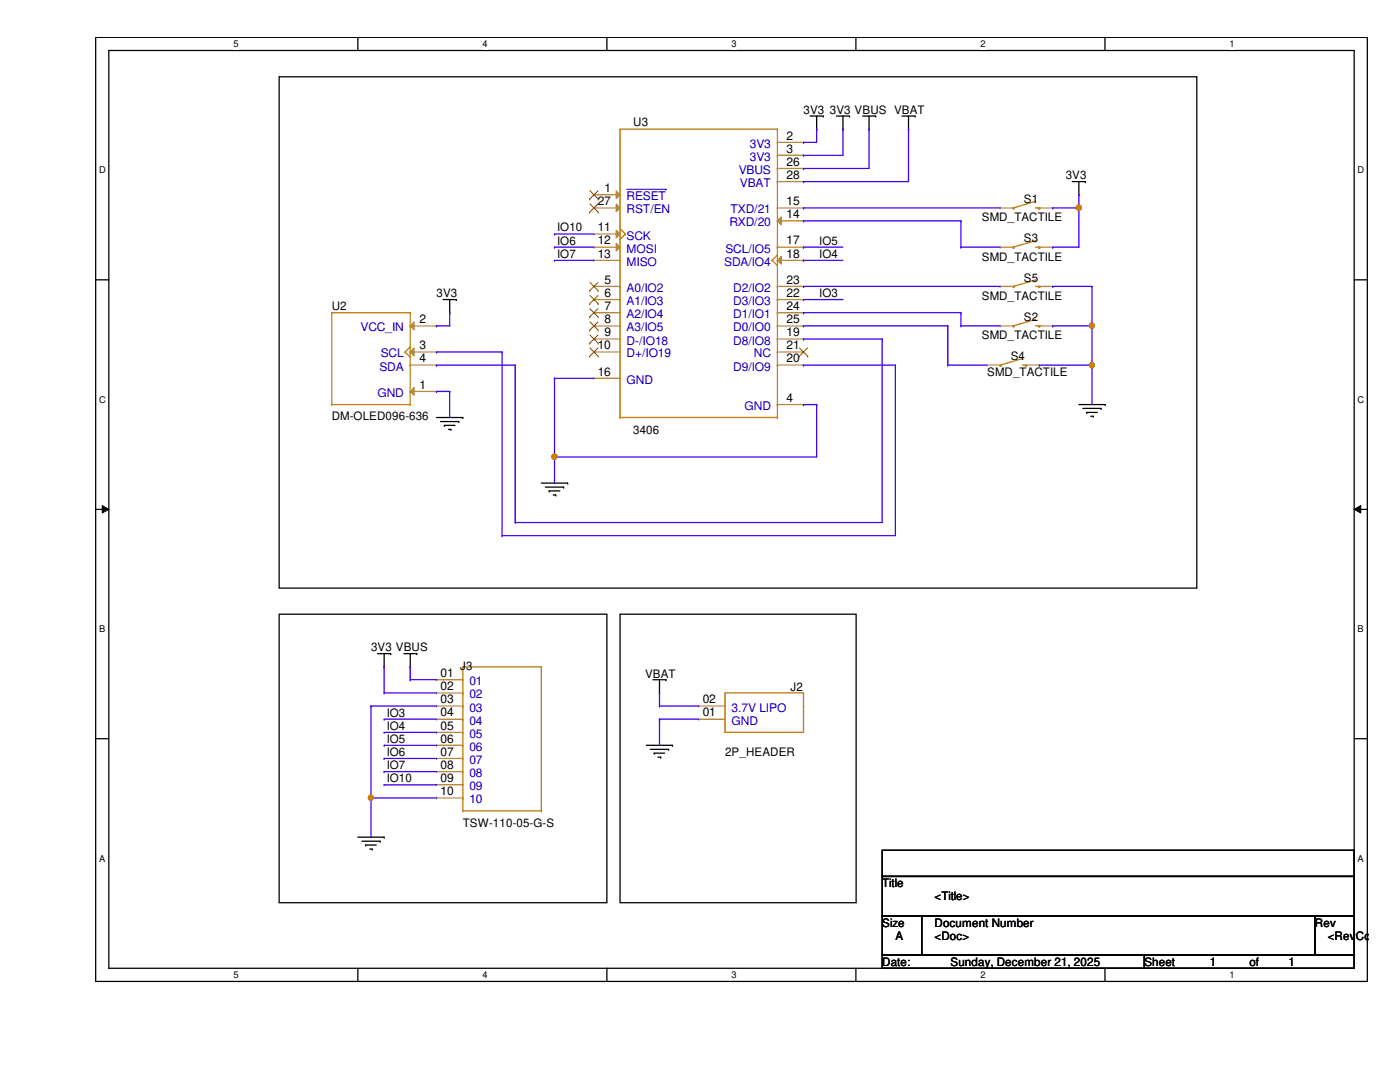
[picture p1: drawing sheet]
<svg xmlns="http://www.w3.org/2000/svg" width="279mm" height="216mm" viewBox="0 0 279 216" stroke-linecap="round" stroke-linejoin="round" font-family="sans-serif">
<path d="M19.1 7.5h253.8v188.3h-253.8zM21.7 10.1h248.6v183.1h-248.6z" fill="none" stroke="#000" stroke-width=".25"/>
<g fill="#fff">
<path d="M46.6 7.7h1v2.1h-1z"/>
<path d="M46.6 193.5h1v2.1h-1z"/>
</g>
<path d="M71.4 7.5v2.6M71.4 193.2v2.6" fill="none" stroke="#000" stroke-width=".25"/>
<g fill="#fff">
<path d="M96.3 7.7h1v2.1h-1z"/>
<path d="M96.3 193.5h1v2.1h-1z"/>
</g>
<path d="M121.1 7.5v2.6M121.1 193.2v2.6" fill="none" stroke="#000" stroke-width=".25"/>
<g fill="#fff">
<path d="M146 7.7h1v2.1h-1z"/>
<path d="M146 193.5h1v2.1h-1z"/>
</g>
<path d="M170.8 7.5v2.6M170.8 193.2v2.6" fill="none" stroke="#000" stroke-width=".25"/>
<g fill="#fff">
<path d="M195.7 7.7h1v2.1h-1z"/>
<path d="M195.7 193.5h1v2.1h-1z"/>
</g>
<path d="M220.5 7.5v2.6M220.5 193.2v2.6" fill="none" stroke="#000" stroke-width=".25"/>
<g fill="#fff">
<path d="M245.4 7.7h1v2.1h-1z"/>
<path d="M245.4 193.5h1v2.1h-1z"/>
<path d="M19.8 32.9h1.3v2.1h-1.3z"/>
<path d="M270.9 32.9h1.3v2.1h-1.3z"/>
<path d="M19.8 78.7h1.3v2.1h-1.3z"/>
<path d="M270.9 78.7h1.3v2.1h-1.3z"/>
</g>
<path d="M19.1 55.8h2.6M270.3 55.8h2.6" fill="none" stroke="#000" stroke-width=".25"/>
<g fill="#fff">
<path d="M19.8 124.5h1.2v2.1h-1.2z"/>
<path d="M270.9 124.5h1.3v2.1h-1.3z"/>
</g>
<path d="M19.1 101.6h2.6M270.3 101.6h2.6" fill="none" stroke="#000" stroke-width=".25"/>
<path d="M20.4 100.9l1.3 .7-1.3 .8zM270.3 101.6l1.3-.7v1.5z" fill="#000"/>
<path d="M20.4 100.9l1.3 .7-1.3 .8zM270.3 101.6l1.3-.7v1.5z" fill="none" stroke="#000" stroke-width=".2"/>
<g fill="#fff">
<path d="M19.8 170.3h1.2v2h-1.2z"/>
<path d="M270.9 170.3h1.3v2h-1.3z"/>
</g>
<g fill="none" stroke="#000" stroke-width=".25">
<path d="M55.7 15.3h183.1v102h-183.1zM161.7 23.2h2.6M163 25.8h.1M163 23.2v2.6M164.3 23.2h.1M166.9 23.2h2.6M168.2 25.8h.1M168.2 23.2v2.6M169.5 23.2h.1M172.2 23.2h2.6M173.4 25.8h.1M173.4 23.2v2.6"/>
<path d="M174.8 23.2h.1M180 23.2h2.6M181.3 25.8h.1M181.3 23.2v2.6M182.6 23.2h.1M214 36.2h2.6M215.3 38.9h.1M215.3 36.2v2.7M216.6 36.2h.1M88.4 59.8h2.7M89.7 59.8v2.6M91.1 59.8h.1"/>
<path d="M89.7 62.4h.1M87.1 83.3h5.3M87.9 84.1h3.7M88.7 84.9h.1M88.7 84.9h2.1M89.5 85.7h.5M90 85.7h.1M91.6 84.1h.1M92.4 83.3h.1M108 96.4h5.3M108.8 97.2h3.7M109.6 98h.1"/>
<path d="M109.6 98h2.1M110.4 98.8h.5M110.9 98.8h.1M112.5 97.2h.1M113.3 96.4h.1M215.3 80.7h5.3M216.1 81.5h3.7M216.9 82.3h.1M216.9 82.3h2.1M217.7 83.1h.5M218.2 83.1h.1M219.8 81.5h.1"/>
<path d="M220.6 80.7h.1M55.7 122.6h65.4v57.5h-65.4zM75.4 130.4h2.6M76.7 133.1h.1M76.7 130.4v2.7M78 130.4h.1M80.6 130.4h2.6M81.9 133.1h.1M81.9 130.4v2.7M83.2 130.4h.1M123.7 122.6h47.2v57.5h-47.2zM130.3 135.6h2.6"/>
<path d="M131.6 138.3h.1M131.6 135.6v2.7M132.9 135.6h.1M19.1 147.4h2.6M129 148.7h5.2M129.8 149.5h3.6M130.6 150.3h.1M130.6 150.3h2M131.3 151.1h.6M131.9 151.1h.1M133.4 149.5h.1M134.2 148.7h.1"/>
<path d="M270.3 147.4h2.6M71.4 167h5.3M72.2 167.9h3.7M73 168.6h.1M73 168.6h2.1M73.8 169.4h.5M74.3 169.4h.1M75.9 167.9h.1M76.7 167h.1M176.1 169.7h94.2v5.2h-94.2zM176.1 174.9h94.2v7.9h-94.2zM176.1 182.8h7.8v7.8h-7.8z"/>
<path d="M176.1 190.6h52.3v2.6h-52.3zM183.9 182.8h78.5v7.8h-78.5zM228.4 190.6h41.9v2.6h-41.9zM262.4 182.8h7.9v7.8h-7.9z"/>
</g>
<path d="M206.7 63.7h.1M206.7 65h.8M206.7 63.7l-4.5 1.3M207.5 65h.1" fill="none" stroke="#cc8006" stroke-width=".25"/>
<path d="M202.3 65.1l.1 .1z" fill-rule="evenodd" fill="#cc8006"/>
<path d="M202.3 65.1l.1 .1z" fill="none" stroke="#cc8006" stroke-width=".25"/>
<path d="M207.2 65.1l.2 .1z" fill-rule="evenodd" fill="#cc8006"/>
<path d="M202.2 65h.1M204 71.5h.1M204 72.9h.9M204 71.5l-4.4 1.4M204.9 72.9h.1M207.2 65.1l.2 .1zM207.5 65h.1" fill="none" stroke="#cc8006" stroke-width=".25"/>
<path d="M199.6 65h.1M199.6 65h2.6M207.5 65h2.6M210.1 65h.1" fill="none" stroke="#a84" stroke-width=".25"/>
<path d="M199.6 72.9h.3l-.2 .2z" fill-rule="evenodd" fill="#cc8006"/>
<path d="M199.6 72.9h.3l-.2 .2z" fill="none" stroke="#cc8006" stroke-width=".25"/>
<path d="M204.6 72.9l.2 .1z" fill-rule="evenodd" fill="#cc8006"/>
<g fill="none" stroke="#cc8006" stroke-width=".25">
<path d="M123.7 25.8h.1M123.7 38.9h.1M123.7 25.8h31.5M123.7 25.8v57.5M155.2 25.8h.1M155.2 28.4h.1M155.2 33.6h.1M155.2 36.2h.1M155.2 31h.1M155.2 25.8v57.5M123.7 57.1h.1M123.7 59.8h.1"/>
<path d="M123.7 45.6h.1M123.7 46.7h.1M123.7 49.3h.1M123.7 51.9h.1M123.7 41.5h.1M123.7 45.6l1.1 1.1M124.8 46.7h.1M124.8 46.7l-1.1 1.1M154.1 51.9h.1M154.1 51.9l1.1 1.1M155.2 41.5h.1M155.2 44.1h.1"/>
<path d="M155.2 49.3h.1M155.2 50.9h.1M155.2 51.9h.1M155.2 59.8h.1M155.2 57.1h.1M155.2 50.9l-1.1 1M123.7 62.4h.1M123.7 65h.1M123.7 67.6h.1M123.7 70.2h.1M123.7 75.5h.1M155.2 67.6h.1"/>
<path d="M155.2 72.9h.1M155.2 70.2h.1M155.2 62.4h.1M155.2 65h.1M199.6 72.9h.1M204.6 72.9l.2 .1zM204.9 72.9h.1M123.7 83.3h.1M123.7 83.3h31.5M155.2 83.3h.1M155.2 80.7h.1M92.4 133.1h.1"/>
<path d="M92.4 135.6h.1M92.4 138.3h.1M92.4 133.1v28.7M92.4 133.1h15.6M108 133.1h.1M108 133.1v28.7M92.4 140.9h.1M92.4 143.5h.1M92.4 146.1h.1M92.4 148.7h.1M92.4 151.3h.1M92.4 154h.1"/>
<path d="M92.4 156.6h.1M92.4 159.2h.1M92.4 161.8h.1M92.4 161.8h15.6M108 161.8h.1"/>
</g>
<g fill="none" stroke="#a84" stroke-width=".25">
<path d="M197 72.9h.1M197 72.9h2.6M204.9 72.9h2.6M207.5 72.9h.1M87.1 135.6h.1M87.1 138.3h.1M87.1 135.6h5.3M87.1 138.3h5.3M87.1 140.9h.1M87.1 143.5h.1M87.1 146.1h.1M87.1 148.7h.1"/>
<path d="M87.1 151.3h.1M87.1 154h.1M87.1 156.6h.1M87.1 159.2h.1M87.1 140.9h5.3M87.1 143.5h5.3M87.1 146.1h5.3M87.1 148.7h5.3M87.1 151.3h5.3M87.1 154h5.3M87.1 156.6h5.3M87.1 159.2h5.3"/>
</g>
<path d="M123 38.1l.7 .8-.7 .7z" fill="#a84"/>
<g fill="none" stroke="#a84" stroke-width=".25">
<path d="M118.5 38.9h.1M118.5 38.9h5.2M123 38.1l.7 .8-.7 .7zM155.2 28.4h5.2M155.2 31h5.2M160.4 28.4h.1M160.4 31h.1M118.5 57.1h.1M118.5 59.8h.1M118.5 57.1h5.2M118.5 59.8h5.2M118.5 62.4h.1"/>
<path d="M118.5 65h.1M118.5 67.6h.1M118.5 70.2h.1M118.5 62.4h5.2M118.5 65h5.2M118.5 67.6h5.2M118.5 70.2h5.2M155.2 80.7h5.2M160.4 80.7h.1"/>
</g>
<g fill="none" stroke="#804000" stroke-width=".2">
<path d="M117.7 39.7h.1M117.7 38.1l1.7 1.6M119.3 38.1l-1.6 1.6M119.4 39.7h.1M117.7 58h.1M117.7 56.3l1.7 1.7M117.7 59l1.7 1.6M119.3 56.3l-1.6 1.7M119.3 59l-1.6 1.6M119.4 58h.1M117.7 60.6h.1M117.7 63.2h.1"/>
<path d="M117.7 65.9h.1M117.7 68.5h.1M117.7 71.1h.1M117.7 61.6l1.7 1.6M117.7 64.2l1.7 1.7M117.7 66.8l1.7 1.7M117.7 69.4l1.7 1.7M119.3 61.6l-1.6 1.6M119.3 64.2l-1.6 1.7M119.3 66.8l-1.6 1.7M119.3 69.4l-1.6 1.7M119.4 60.6h.1"/>
<path d="M119.4 63.2h.1M119.4 65.9h.1M119.4 68.5h.1M119.4 71.1h.1"/>
</g>
<path d="M125.1 37.8h7.8M132.9 37.8h.1" fill="none" stroke="#00c" stroke-width=".2"/>
<path d="M123 45.9l.7 .8-.7 .8z" fill="#a84"/>
<path d="M118.5 46.7h.1M118.5 46.7h5.2M123 45.9l.7 .8-.7 .8z" fill="none" stroke="#a84" stroke-width=".25"/>
<path d="M123 48.6l.7 .7-.7 .8z" fill="#a84"/>
<path d="M118.5 49.3h.1M118.5 51.9h.1M118.5 49.3h5.2M118.5 51.9h5.2M123 48.6l.7 .7-.7 .8z" fill="none" stroke="#a84" stroke-width=".25"/>
<path d="M155.2 44.1l.7-.8v1.5z" fill="#a84"/>
<path d="M155.2 44.1l.7-.8v1.5zM155.2 44.1h5.2M155.2 41.5h5.2M155.2 49.3h5.2M160.4 44.1h.1M160.4 41.5h.1M160.4 49.3h.1M118.5 75.5h.1M118.5 75.5h5.2" fill="none" stroke="#a84" stroke-width=".25"/>
<path d="M155.2 51.9l.7-.7v1.5z" fill="#a84"/>
<g fill="none" stroke="#a84" stroke-width=".25">
<path d="M155.2 33.6h5.2M160.4 33.6h.1M155.2 51.9l.7-.7v1.5zM155.2 51.9h5.2M155.2 59.8h5.2M155.2 57.1h5.2M160.4 51.9h.1M160.4 59.8h.1M160.4 57.1h.1M155.2 67.6h5.2M155.2 72.9h5.2M155.2 70.2h5.2"/>
<path d="M155.2 62.4h5.2M155.2 65h5.2M160.4 67.6h.1M160.4 72.9h.1M160.4 70.2h.1M160.4 62.4h.1M160.4 65h.1"/>
</g>
<path d="M159.5 71.1h.1M159.6 69.4l1.6 1.7M161.2 69.4l-1.7 1.7M161.2 71.1h.1" fill="none" stroke="#804000" stroke-width=".2"/>
<path d="M123 40.7l.7 .8-.7 .7z" fill="#a84"/>
<path d="M155.2 36.2h5.2M160.4 36.2h.1M118.5 41.5h.1M118.5 41.5h5.2M123 40.7l.7 .8-.7 .7zM139.4 143.5h.1M139.4 140.9h.1M139.4 143.5h5.3M139.4 140.9h5.3" fill="none" stroke="#a84" stroke-width=".25"/>
<path d="M117.7 42.3h.1M117.7 40.7l1.7 1.6M119.3 40.7l-1.6 1.6M119.4 42.3h.1" fill="none" stroke="#804000" stroke-width=".2"/>
<path d="M206.7 48h.1M206.7 49.3h.8M206.7 48l-4.5 1.3M207.5 49.3h.1M144.7 138.3h15.7v7.8h-15.7zM144.7 140.9h.1M160.4 140.9h.1" fill="none" stroke="#cc8006" stroke-width=".25"/>
<path d="M202.3 49.3l.1 .2z" fill-rule="evenodd" fill="#cc8006"/>
<path d="M202.3 49.3l.1 .2z" fill="none" stroke="#cc8006" stroke-width=".25"/>
<path d="M207.2 49.3l.2 .2z" fill-rule="evenodd" fill="#cc8006"/>
<g fill="none" stroke="#cc8006" stroke-width=".25">
<path d="M202.2 49.3h.1M207.2 49.3l.2 .2zM207.5 49.3h.1M66.2 62.4h.1M66.2 62.4h15.7M66.2 62.4v18.3M80.9 70.2h.1M80.9 70.2l1 1.1M81.9 62.4h.1M81.9 65h.1M81.9 69.2h.1M81.9 70.2h.1"/>
<path d="M81.9 72.9h.1M81.9 78.1h.1M81.9 62.4v18.3M81.9 69.2l-1 1M66.2 80.7h.1M66.2 80.7h15.7M81.9 80.7h.1"/>
</g>
<path d="M199.6 49.3h.1M199.6 49.3h2.6M207.5 49.3h2.6M210.1 49.3h.1" fill="none" stroke="#a84" stroke-width=".25"/>
<path d="M82.6 77.3v1.6l-.7-.8z" fill="#a84"/>
<path d="M81.9 78.1h5.2M82.6 77.3v1.6l-.7-.8zM87.1 78.1h.1" fill="none" stroke="#a84" stroke-width=".25"/>
<path d="M82.6 64.3v1.5l-.7-.8z" fill="#a84"/>
<path d="M81.9 65h5.2M82.6 64.3v1.5l-.7-.8zM87.1 65h.1" fill="none" stroke="#a84" stroke-width=".25"/>
<path d="M82.6 69.5v1.5l-.7-.8z" fill="#a84"/>
<path d="M81.9 70.2h5.2M81.9 72.9h5.2M82.6 69.5v1.5l-.7-.8zM87.1 70.2h.1M87.1 72.9h.1" fill="none" stroke="#a84" stroke-width=".25"/>
<path d="M206.7 55.9h.1M206.7 57.1h.8M206.7 55.9l-4.5 1.2M207.5 57.1h.1" fill="none" stroke="#cc8006" stroke-width=".25"/>
<path d="M202.3 57.2l.1 .1-.1 .1z" fill-rule="evenodd" fill="#cc8006"/>
<path d="M202.3 57.2l.1 .1-.1 .1z" fill="none" stroke="#cc8006" stroke-width=".25"/>
<path d="M207.2 57.2l.2 .1-.1 .1z" fill-rule="evenodd" fill="#cc8006"/>
<path d="M202.2 57.1h.1M206.7 40.2h.1M206.7 41.5h.8M206.7 40.2l-4.5 1.3M207.2 57.2l.2 .1-.1 .1zM207.5 57.1h.1M207.5 41.5h.1" fill="none" stroke="#cc8006" stroke-width=".25"/>
<path d="M199.6 57.1h.1M199.6 57.1h2.6M207.5 57.1h2.6M210.1 57.1h.1" fill="none" stroke="#a84" stroke-width=".25"/>
<path d="M202.3 41.5l.1 .2z" fill-rule="evenodd" fill="#cc8006"/>
<path d="M202.3 41.5l.1 .2z" fill="none" stroke="#cc8006" stroke-width=".25"/>
<path d="M207.2 41.5l.2 .2z" fill-rule="evenodd" fill="#cc8006"/>
<path d="M202.2 41.5h.1M207.2 41.5l.2 .2zM207.5 41.5h.1" fill="none" stroke="#cc8006" stroke-width=".25"/>
<path d="M199.6 41.5h.1M199.6 41.5h2.6M207.5 41.5h2.6M210.1 41.5h.1" fill="none" stroke="#a84" stroke-width=".25"/>
<g fill="none" stroke="#4200ff" stroke-width=".25">
<path d="M87.1 72.9h.1M87.1 70.2h.1M87.1 72.9h15.7M87.1 70.2h13.1M100.2 70.2h.1M100.2 70.2v36.7M102.8 72.9h.1M102.8 72.9v31.4M160.4 67.6h.1M160.4 72.9h.1M160.4 72.9h18.3M160.4 67.6h15.7"/>
<path d="M176.1 67.6h.1M176.1 67.6v36.7h-73.3M178.7 72.9h.1M178.7 72.9v34h-78.5M210.1 65h.1M210.1 65h7.8M100.2 106.9h.1M102.8 104.3h.1"/>
</g>
<circle cx="217.9" cy="65" r=".5" fill="#f00"/>
<circle cx="217.9" cy="65" r=".5" fill="none" stroke="#f00" stroke-width=".25"/>
<path d="M207.5 72.9h.1M217.9 65h.1M217.9 65v7.9h-10.4" fill="none" stroke="#4200ff" stroke-width=".25"/>
<circle cx="217.9" cy="72.9" r=".5" fill="#f00"/>
<circle cx="217.9" cy="72.9" r=".5" fill="none" stroke="#f00" stroke-width=".25"/>
<path d="M215.3 38.9h.1M215.3 38.9v2.6h-5.2M210.1 49.3h.1M210.1 41.5h.1M210.1 49.3h5.2M217.9 57.1h.1M217.9 57.1v7.9" fill="none" stroke="#4200ff" stroke-width=".25"/>
<circle cx="215.3" cy="41.4" r=".51" fill="#f00"/>
<circle cx="215.3" cy="41.4" r=".51" fill="none" stroke="#f00" stroke-width=".25"/>
<g fill="none" stroke="#4200ff" stroke-width=".25">
<path d="M160.4 41.5h.1M160.4 57.1h.1M160.4 59.8h.1M160.4 41.5h39.2M160.4 57.1h39.2M160.4 59.8h7.8M191.8 49.3h.1M191.8 49.3h7.8M210.1 57.1h.1M210.1 57.1h7.8M87.1 65h.1M87.1 78.1h.1"/>
<path d="M87.1 78.1h2.6M89.7 62.4h.1M89.7 78.1h.1M89.7 62.4v2.6h-2.6M89.7 78.1v5.2M189.1 72.9h.1M189.1 72.9h7.9M76.7 133.1h.1M76.7 138.3h.1M76.7 133.1v5.2M76.7 138.3h10.4M81.9 133.1h.1"/>
<path d="M81.9 135.6h.1M81.9 133.1v2.5M81.9 135.6h5.2M131.6 138.3h.1M131.6 138.3v2.6M74 140.9h.1M74 140.9h13.1M74 140.9v18.3M131.6 143.5h.1M131.6 140.9h.1M131.6 143.5v5.2M131.6 143.5h7.8"/>
<path d="M131.6 140.9h7.8"/>
</g>
<circle cx="74" cy="159.2" r=".5" fill="#f00"/>
<circle cx="74" cy="159.2" r=".5" fill="none" stroke="#f00" stroke-width=".25"/>
<g fill="none" stroke="#4200ff" stroke-width=".25">
<path d="M160.4 28.4h.1M160.4 33.6h.1M160.4 36.2h.1M160.4 31h.1M163 25.8h.1M163 25.8v2.6h-2.6M168.2 25.8h.1M168.2 25.8v5.2h-7.8M173.4 25.8h.1M173.4 25.8v7.8h-13M181.3 25.8h.1M181.3 25.8v10.4h-20.9"/>
<path d="M110.7 46.7h.1M110.7 49.3h.1M110.7 51.9h.1M110.7 46.7h7.8M110.7 49.3h7.8M110.7 51.9h7.8M160.4 49.3h.1M160.4 51.9h.1M160.4 49.3h7.8M160.4 51.9h7.8M110.7 75.5h.1M110.7 75.5h7.8"/>
<path d="M110.7 75.5v15.7M110.7 91.2h.1M160.4 80.7h.1M160.4 80.7h2.6M163 80.7h.1M163 80.7v10.5h-52.3M74 159.2h.1M74 159.2v7.8M74 159.2h13.1M76.7 143.5h.1M76.7 146.1h.1M76.7 148.7h.1"/>
<path d="M76.7 151.3h.1M76.7 154h.1M76.7 156.6h.1M76.7 143.5h10.4M76.7 146.1h10.4M76.7 148.7h10.4M76.7 151.3h10.4M76.7 154h10.4M76.7 156.6h10.4"/>
</g>
<circle cx="110.7" cy="91.1" r=".51" fill="#f00"/>
<circle cx="110.7" cy="91.1" r=".51" fill="none" stroke="#f00" stroke-width=".25"/>
<g fill="none" stroke="#4200ff" stroke-width=".25">
<path d="M160.4 44.1h.1M160.4 44.1h31.4M191.8 44.1h.1M191.8 44.1v5.2M215.3 41.5h.1M215.3 41.5v7.8M160.4 62.4h.1M160.4 65h.1M160.4 65h28.7M160.4 62.4h31.4M189.1 65h.1M189.1 65v7.9"/>
<path d="M191.8 65h.1M191.8 62.4h.1M191.8 62.4v2.6M191.8 65h7.8M217.9 72.9h.1M217.9 72.9v7.8M110.7 91.2h.1M110.7 91.2v5.2"/>
</g>
<circle cx="217.9" cy="65" r=".5" fill="#f00"/>
<circle cx="217.9" cy="65" r=".5" fill="none" stroke="#f00" stroke-width=".25"/>
<circle cx="217.9" cy="72.9" r=".5" fill="#f00"/>
<circle cx="217.9" cy="72.9" r=".5" fill="none" stroke="#f00" stroke-width=".25"/>
<circle cx="215.3" cy="41.4" r=".51" fill="#f00"/>
<circle cx="215.3" cy="41.4" r=".51" fill="none" stroke="#f00" stroke-width=".25"/>
<circle cx="74" cy="159.2" r=".5" fill="#f00"/>
<circle cx="74" cy="159.2" r=".5" fill="none" stroke="#f00" stroke-width=".25"/>
<circle cx="110.7" cy="91.1" r=".51" fill="#f00"/>
<circle cx="110.7" cy="91.1" r=".51" fill="none" stroke="#f00" stroke-width=".25"/>
<g font-size="2.4" fill="#00c">
<text x="149.6" y="29.5">3V3</text>
<text x="147.4" y="34.7">VBUS</text>
<text x="149.6" y="32.1">3V3</text>
<text x="125.1" y="40">RESET</text>
<text x="147.7" y="37.3">VBAT</text>
<text x="125.1" y="47.8">SCK</text>
<text x="125.1" y="42.6">RST/EN</text>
<text x="145.6" y="45.2">RXD/20</text>
<text x="145.8" y="42.6">TXD/21</text>
<text x="125.1" y="50.4">MOSI</text>
<text x="125.1" y="53">MISO</text>
<text x="144.5" y="53">SDA/IO4</text>
<text x="144.8" y="50.4">SCL/IO5</text>
<text x="125.1" y="58.3">A0/IO2</text>
<text x="146.3" y="58.3">D2/IO2</text>
<text x="125.1" y="60.9">A1/IO3</text>
<text x="125.1" y="63.5">A2/IO4</text>
<text x="146.3" y="60.9">D3/IO3</text>
<text x="146.3" y="63.5">D1/IO1</text>
<text x="72" y="66.1">VCC_IN</text>
<text x="76" y="71.3">SCL</text>
<text x="125.1" y="66.1">A3/IO5</text>
<text x="125.1" y="68.7">D-/IO18</text>
<text x="125.1" y="71.3">D+/IO19</text>
<text x="146.3" y="68.7">D8/IO8</text>
<text x="146.3" y="66.1">D0/IO0</text>
<text x="150.5" y="71.3">NC</text>
<text x="75.7" y="74">SDA</text>
<text x="125.1" y="76.6">GND</text>
<text x="146.3" y="74">D9/IO9</text>
<text x="75.3" y="79.2">GND</text>
<text x="148.6" y="81.8">GND</text>
<text x="93.7" y="136.7">01</text>
<text x="93.7" y="139.4">02</text>
<text x="93.7" y="142">03</text>
<text x="146" y="142">3.7V LIPO</text>
<text x="93.7" y="144.6">04</text>
<text x="93.7" y="147.2">05</text>
<text x="93.7" y="149.8">06</text>
<text x="146" y="144.6">GND</text>
<text x="93.7" y="152.4">07</text>
<text x="93.7" y="155.1">08</text>
<text x="93.7" y="157.7">09</text>
<text x="93.7" y="160.3">10</text>
</g>
<g font-size="2.4">
<text x="157" y="27.9">2</text>
<text x="157" y="30.4">3</text>
<text x="157" y="33.1">26</text>
<text x="157" y="35.7">28</text>
<text x="119.3" y="40.9">27</text>
<text x="120.6" y="38.3">1</text>
<text x="157" y="40.9">15</text>
<text x="119.3" y="46.1">11</text>
<text x="157" y="43.5">14</text>
<text x="119.3" y="48.8">12</text>
<text x="119.3" y="51.4">13</text>
<text x="157" y="48.8">17</text>
<text x="157" y="51.4">18</text>
<text x="120.6" y="56.6">5</text>
<text x="120.6" y="59.2">6</text>
<text x="157" y="59.2">22</text>
<text x="157" y="56.6">23</text>
<text x="83.7" y="64.5">2</text>
<text x="120.6" y="61.8">7</text>
<text x="120.6" y="64.5">8</text>
<text x="157" y="61.8">24</text>
<text x="157" y="64.5">25</text>
<text x="83.7" y="69.7">3</text>
<text x="119.3" y="69.7">10</text>
<text x="120.6" y="67.1">9</text>
<text x="157" y="67.1">19</text>
<text x="157" y="69.7">21</text>
<text x="83.7" y="77.6">1</text>
<text x="83.7" y="72.3">4</text>
<text x="119.3" y="74.9">16</text>
<text x="157" y="72.3">20</text>
<text x="157" y="80.2">4</text>
<text x="87.9" y="135.1">01</text>
<text x="87.9" y="137.7">02</text>
<text x="87.9" y="140.3">03</text>
<text x="87.9" y="143">04</text>
<text x="140.3" y="143">01</text>
<text x="140.3" y="140.3">02</text>
<text x="87.9" y="145.6">05</text>
<text x="87.9" y="148.2">06</text>
<text x="87.9" y="150.8">07</text>
<text x="87.9" y="153.4">08</text>
<text x="87.9" y="156">09</text>
<text x="87.9" y="158.7">10</text>
</g>
<g font-size="2.3">
<text x="160.4" y="22.7">3V3</text>
<text x="165.6" y="22.7">3V3 VBUS VBAT</text>
<text x="126.4" y="25.1">U3</text>
<text x="212.7" y="35.8">3V3</text>
<text x="204.3" y="40.5">S1</text>
<text x="111.2" y="46.2">IO10</text>
<text x="196" y="44.2">SMD_TACTILE</text>
<text x="111.2" y="48.8">IO6</text>
<text x="111.2" y="51.4">IO7</text>
<text x="163.5" y="48.8">IO5</text>
<text x="163.5" y="51.4">IO4</text>
<text x="196" y="52">SMD_TACTILE</text>
<text x="204.3" y="48.3">S3</text>
<text x="87.1" y="59.3">3V3</text>
<text x="163.5" y="59.3">IO3</text>
<text x="196" y="59.9">SMD_TACTILE</text>
<text x="204.3" y="56.2">S5</text>
<text x="66.2" y="61.9">U2</text>
<text x="204.3" y="64">S2</text>
<text x="196" y="67.7">SMD_TACTILE</text>
<text x="201.7" y="71.9">S4</text>
<text x="197" y="75">SMD_TACTILE</text>
<text x="66.2" y="83.9">DM-OLED096-636</text>
<text x="126.4" y="86.5">3406</text>
<text x="74" y="130">3V3 VBUS</text>
<text x="91.8" y="133.6">J3</text>
<text x="128.7" y="135.2">VBAT</text>
<text x="157.8" y="137.8">J2</text>
<text x="77.2" y="143">IO3</text>
<text x="77.2" y="145.6">IO4</text>
<text x="77.2" y="148.2">IO5</text>
<text x="77.2" y="150.8">IO6</text>
<text x="77.2" y="153.5">IO7</text>
<text x="144.7" y="150.9">2P_HEADER</text>
<text x="77.2" y="156.1">IO10</text>
<text x="92.4" y="165">TSW-110-05-G-S</text>
<text x="176.1" y="177">Title</text>
<text x="186.5" y="179.7">&lt;Title&gt;</text>
<text x="176.1" y="184.9">Size</text>
<text x="186.5" y="184.9">Document Number</text>
<text x="262.4" y="184.9">Rev</text>
<text x="178.7" y="187.5">A</text>
<text x="186.5" y="187.5">&lt;Doc&gt;</text>
<text x="265" y="187.5">&lt;RevCo</text>
<text x="176.1" y="192.7">Date:</text>
<text x="189.7" y="192.7">Sunday, December 21, 2025</text>
<text x="228.4" y="192.7">Sheet</text>
<text x="241.5" y="192.7">1</text>
<text x="249.3" y="192.7">of</text>
<text x="257.2" y="192.7">1</text>
</g>
<g font-size="1.9">
<text x="46.6" y="9.4">5</text>
<text x="96.3" y="9.4">4</text>
<text x="146" y="9.4">3</text>
<text x="195.7" y="9.4">2</text>
<text x="245.4" y="9.4">1</text>
<text x="19.8" y="34.6">D</text>
<text x="270.9" y="34.6">D</text>
<text x="19.8" y="80.3">C</text>
<text x="270.9" y="80.3">C</text>
<text x="19.8" y="126.2">B</text>
<text x="270.9" y="126.2">B</text>
<text x="19.8" y="171.9">A</text>
<text x="270.9" y="171.9">A</text>
<text x="46.6" y="195.2">5</text>
<text x="96.3" y="195.2">4</text>
<text x="146" y="195.2">3</text>
<text x="195.7" y="195.2">2</text>
<text x="245.4" y="195.2">1</text>
</g>
</svg>
